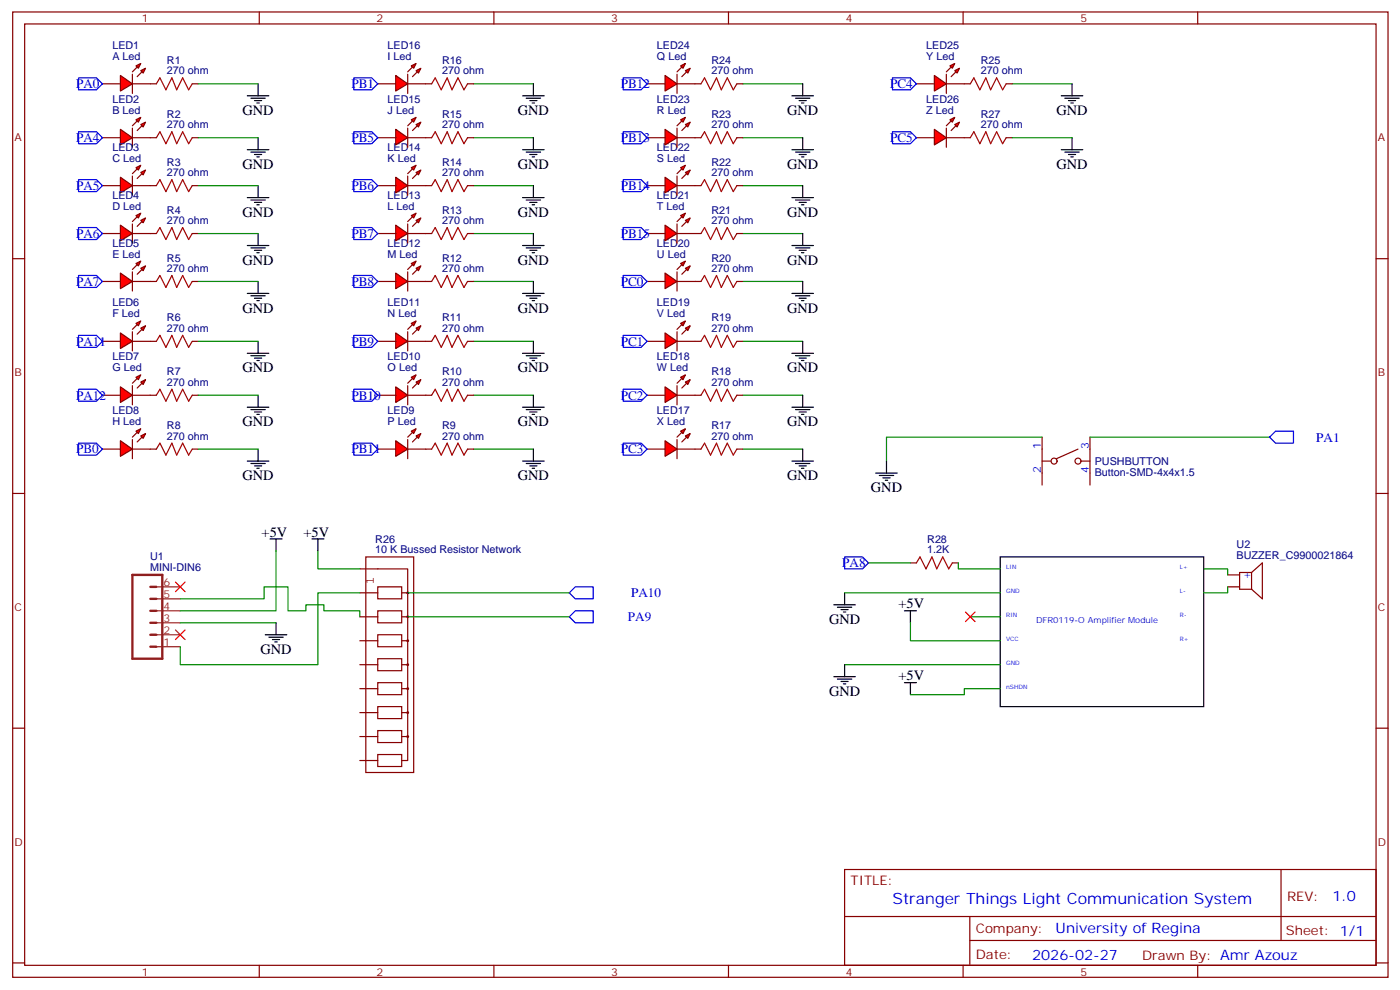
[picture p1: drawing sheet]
<svg xmlns="http://www.w3.org/2000/svg" width="413mm" height="292mm" viewBox="0 0 413 292" stroke-linecap="round" stroke-linejoin="round" font-family="sans-serif">
<g fill="none" stroke="#870000" stroke-width=".35">
<path d="M3.7 3.5h405.4v284.4h-405.4zM7.3 7.1h398.3v277.2h-398.3zM76.4 3.5v3.6M145.6 3.5v3.6M214.7 3.5v3.6M283.8 3.5v3.6M353 3.5v3.6M44.3 24.7h1.8M56.7 24.7h1.7M3.7 76.2h3.6M405.6 76.2h3.5M3.7 145.3h3.6"/>
<path d="M405.6 145.3h3.5M3.7 214.5h3.6M405.6 214.5h3.5M248.9 256.1h156.7v28.2h-156.7zM377.5 256.1l.1 20.9M249 270h156.4M285.8 277h119.6M285.8 270v14.1M3.7 283.6h3.6M76.4 284.3v3.6M145.6 284.3v3.6M214.7 284.3v3.6"/>
<path d="M283.8 284.3v3.6M353 284.3v3.6M405.6 283.6h3.5"/>
</g>
<path d="M46.1 24.7l1-1.8 1.8 3.6 1.8-3.6 1.4 3.6 1.7-3.6 1.8 3.6 1.1-1.8" fill="none" stroke="#a10000" stroke-width=".35"/>
<g fill="#f00" stroke="#870000" stroke-width=".35">
<path d="M35.5 22.2l3.5 2.5-3.5 2.1z"/>
<path d="M39 21.9v5.6z"/>
</g>
<g fill="#870000" stroke="#870000" stroke-width=".35">
<path d="M40.4 19.8l-1.4 1.4z"/>
<path d="M40.4 22.6l1.4-1.4z"/>
</g>
<g fill="#f00" stroke="#870000" stroke-width=".35">
<path d="M40.1 19.4l1.4-.7-.7 1.4z"/>
<path d="M41.5 20.8l1.4-.7-.7 1.4z"/>
</g>
<path d="M30.2 24.7h5.3M39 24.7h5.3" fill="none" stroke="#870000" stroke-width=".35"/>
<path d="M72.9 28.2h6.3M73.9 28.9h4.3M75 29.6h2.1M75.7 30.3h.7M76.1 24.7v3.5M72.9 44.1h6.3M73.9 44.8h4.3M75 45.5h2.1M75.7 46.2h.7M76.1 40.6v3.5" fill="none" stroke="#000" stroke-width=".35"/>
<g fill="#f00" stroke="#870000" stroke-width=".35">
<path d="M35.5 38.1l3.5 2.5-3.5 2.1z"/>
<path d="M39 37.7v5.7z"/>
</g>
<g fill="#870000" stroke="#870000" stroke-width=".35">
<path d="M39 37l1.4-1.4z"/>
<path d="M41.8 37l-1.4 1.5z"/>
</g>
<g fill="#f00" stroke="#870000" stroke-width=".35">
<path d="M40.1 35.3l1.4-.7-.7 1.4z"/>
<path d="M41.5 36.7l1.4-.7-.7 1.4z"/>
</g>
<path d="M30.2 40.6h5.3M39 40.6h7.1M56.7 40.6h1.7" fill="none" stroke="#870000" stroke-width=".35"/>
<path d="M46.1 40.6l1-1.8 1.8 3.5 1.8-3.5 1.4 3.5 1.7-3.5 1.8 3.5 1.1-1.7" fill="none" stroke="#a10000" stroke-width=".35"/>
<path d="M72.9 58.2h6.3M73.9 58.9h4.3M75 59.6h2.1M76.1 54.7v3.5M75.7 60.3h.7" fill="none" stroke="#000" stroke-width=".35"/>
<g fill="#f00" stroke="#870000" stroke-width=".35">
<path d="M35.5 52.2l3.5 2.5-3.5 2.1z"/>
<path d="M39 51.9v5.6z"/>
</g>
<g fill="#870000" stroke="#870000" stroke-width=".35">
<path d="M39 51.2l1.4-1.5z"/>
<path d="M40.4 52.6l1.4-1.4z"/>
</g>
<g fill="#f00" stroke="#870000" stroke-width=".35">
<path d="M40.1 49.4l1.4-.7-.7 1.4z"/>
<path d="M41.5 50.8l1.4-.7-.7 1.4z"/>
</g>
<path d="M30.2 54.7h5.3M39 54.7h7.1M56.7 54.7h1.7" fill="none" stroke="#870000" stroke-width=".35"/>
<path d="M46.1 54.7l1-1.8 1.8 3.5 1.8-3.5 1.4 3.5 1.7-3.5 1.8 3.5 1.1-1.7" fill="none" stroke="#a10000" stroke-width=".35"/>
<path d="M72.9 72.3h6.3M73.9 73h4.3M75 73.7h2.1M75.7 74.4h.7M76.1 68.8v3.5" fill="none" stroke="#000" stroke-width=".35"/>
<g fill="#f00" stroke="#870000" stroke-width=".35">
<path d="M35.5 66.3l3.5 2.5-3.5 2.1z"/>
<path d="M39 66v5.6z"/>
</g>
<g fill="#870000" stroke="#870000" stroke-width=".35">
<path d="M39 65.3l1.4-1.4z"/>
<path d="M40.4 66.7l1.4-1.4z"/>
</g>
<g fill="#f00" stroke="#870000" stroke-width=".35">
<path d="M40.1 63.5l1.4-.7-.7 1.4z"/>
<path d="M41.5 64.9l1.4-.7-.7 1.4z"/>
</g>
<path d="M30.2 68.8h5.3M39 68.8h7.1M56.7 68.8h1.7" fill="none" stroke="#870000" stroke-width=".35"/>
<path d="M46.1 68.8l1-1.8 1.8 3.6 1.8-3.6 1.4 3.6 1.7-3.6 1.8 3.6 1.1-1.8" fill="none" stroke="#a10000" stroke-width=".35"/>
<path d="M72.9 86.4h6.3M73.9 87.1h4.3M75 87.8h2.1M75.7 88.5h.7M76.1 82.9v3.5" fill="none" stroke="#000" stroke-width=".35"/>
<g fill="#f00" stroke="#870000" stroke-width=".35">
<path d="M35.5 80.4l3.5 2.5-3.5 2.1z"/>
<path d="M39 80.1v5.6z"/>
</g>
<g fill="#870000" stroke="#870000" stroke-width=".35">
<path d="M39 79.4l1.4-1.4z"/>
<path d="M40.4 80.8l1.4-1.4z"/>
</g>
<g fill="#f00" stroke="#870000" stroke-width=".35">
<path d="M40.1 77.6l1.4-.7-.7 1.4z"/>
<path d="M41.5 79l1.4-.7-.7 1.4z"/>
</g>
<path d="M30.2 82.9h5.3M39 82.9h7.1M56.7 82.9h1.7" fill="none" stroke="#870000" stroke-width=".35"/>
<path d="M46.1 82.9l1-1.8 1.8 3.6 1.8-3.6 1.4 3.6 1.7-3.6 1.8 3.6 1.1-1.8" fill="none" stroke="#a10000" stroke-width=".35"/>
<path d="M72.9 104.1h6.3M73.9 104.8h4.3M75 105.5h2.1M75.7 106.2h.7M76.1 100.5v3.6" fill="none" stroke="#000" stroke-width=".35"/>
<g fill="#f00" stroke="#870000" stroke-width=".35">
<path d="M35.5 98.1l3.5 2.4-3.5 2.2z"/>
<path d="M39 97.7v5.7z"/>
</g>
<g fill="#870000" stroke="#870000" stroke-width=".35">
<path d="M39 97l1.4-1.4z"/>
<path d="M40.4 98.4l1.4-1.4z"/>
</g>
<g fill="#f00" stroke="#870000" stroke-width=".35">
<path d="M40.1 95.2l1.4-.7-.7 1.5z"/>
<path d="M41.5 96.7l1.4-.7-.7 1.4z"/>
</g>
<path d="M30.2 100.5h5.3M39 100.5h7.1M56.7 100.5h1.7" fill="none" stroke="#870000" stroke-width=".35"/>
<path d="M46.1 100.5l1-1.7 1.8 3.5 1.8-3.5 1.4 3.5 1.7-3.5 1.8 3.5 1.1-1.8" fill="none" stroke="#a10000" stroke-width=".35"/>
<path d="M72.9 119.9h6.3M76.1 116.4v3.5M73.9 120.6h4.3M75 121.4h2.1M75.7 122.1h.7" fill="none" stroke="#000" stroke-width=".35"/>
<g fill="#f00" stroke="#870000" stroke-width=".35">
<path d="M35.5 113.9l3.5 2.5-3.5 2.1z"/>
<path d="M39 113.6v5.6z"/>
</g>
<g fill="#870000" stroke="#870000" stroke-width=".35">
<path d="M39 112.9l1.4-1.4z"/>
<path d="M41.8 112.9l-1.4 1.4z"/>
</g>
<g fill="#f00" stroke="#870000" stroke-width=".35">
<path d="M40.1 111.1l1.4-.7-.7 1.4z"/>
<path d="M41.5 112.5l1.4-.7-.7 1.4z"/>
</g>
<path d="M30.2 116.4h5.3M39 116.4h7.1M56.7 116.4h1.7" fill="none" stroke="#870000" stroke-width=".35"/>
<path d="M46.1 116.4l1-1.7 1.8 3.5 1.8-3.5 1.4 3.5 1.7-3.5 1.8 3.5 1.1-1.8" fill="none" stroke="#a10000" stroke-width=".35"/>
<path d="M72.9 135.8h6.3M73.9 136.5h4.3M75 137.2h2.1M75.7 137.9h.7M76.1 132.3v3.5" fill="none" stroke="#000" stroke-width=".35"/>
<g fill="#f00" stroke="#870000" stroke-width=".35">
<path d="M35.5 129.8l3.5 2.5-3.5 2.1z"/>
<path d="M39 129.5v5.6z"/>
</g>
<g fill="#870000" stroke="#870000" stroke-width=".35">
<path d="M39 128.8l1.4-1.4z"/>
<path d="M40.4 130.2l1.4-1.4z"/>
</g>
<g fill="#f00" stroke="#870000" stroke-width=".35">
<path d="M40.1 127l1.4-.7-.7 1.4z"/>
<path d="M41.5 128.4l1.4-.7-.7 1.4z"/>
</g>
<path d="M30.2 132.3h5.3M39 132.3h7.1M56.7 132.3h1.7M125.4 132.3h1.8M137.8 132.3h1.8" fill="none" stroke="#870000" stroke-width=".35"/>
<path d="M46.1 132.3l1-1.8 1.8 3.6 1.8-3.6 1.4 3.6 1.7-3.6 1.8 3.6 1.1-1.8M127.2 132.3l1.1-1.8 1.7 3.6 1.8-3.6 1.4 3.6 1.8-3.6 1.7 3.6 1.1-1.8" fill="none" stroke="#a10000" stroke-width=".35"/>
<g fill="none" stroke="#008700" stroke-width=".35">
<path d="M58.4 24.7h17.7M139.6 24.7h17.6M58.4 40.6h17.7M58.4 54.7h17.7M139.6 40.6h17.6M139.6 54.7h17.6M58.4 68.8h17.7M139.6 68.8h17.6M58.4 82.9h17.7M139.6 82.9h17.6M58.4 100.5h17.7M58.4 116.4h17.7"/>
<path d="M139.6 100.5h17.6M139.6 116.4h17.6M58.4 132.3h17.7M139.6 132.3h17.6"/>
</g>
<g fill="#f00" stroke="#870000" stroke-width=".35">
<path d="M116.6 129.8l3.6 2.5-3.6 2.1z"/>
<path d="M120.2 129.5v5.6z"/>
</g>
<g fill="#870000" stroke="#870000" stroke-width=".35">
<path d="M120.2 128.8l1.4-1.4z"/>
<path d="M121.6 130.2l1.4-1.4z"/>
</g>
<g fill="#f00" stroke="#870000" stroke-width=".35">
<path d="M121.2 127l1.4-.7-.7 1.4z"/>
<path d="M122.6 128.4l1.4-.7-.7 1.4z"/>
</g>
<path d="M125.4 116.4h1.8M137.8 116.4h1.8M111.3 132.3h5.3M120.2 132.3h5.2" fill="none" stroke="#870000" stroke-width=".35"/>
<path d="M154 135.8h6.4M155.1 136.5h4.2M156.1 137.2h2.2M156.8 137.9h.8M157.2 132.3v3.5" fill="none" stroke="#000" stroke-width=".35"/>
<path d="M127.2 116.4l1.1-1.7 1.7 3.5 1.8-3.5 1.4 3.5 1.8-3.5 1.7 3.5 1.1-1.8" fill="none" stroke="#a10000" stroke-width=".35"/>
<g fill="#f00" stroke="#870000" stroke-width=".35">
<path d="M116.6 113.9l3.6 2.5-3.6 2.1z"/>
<path d="M120.2 113.6v5.6z"/>
</g>
<g fill="#870000" stroke="#870000" stroke-width=".35">
<path d="M120.2 112.9l1.4-1.4z"/>
<path d="M121.6 114.3l1.4-1.4z"/>
</g>
<g fill="#f00" stroke="#870000" stroke-width=".35">
<path d="M121.2 111.1l1.4-.7-.7 1.4z"/>
<path d="M122.6 112.5l1.4-.7-.7 1.4z"/>
</g>
<path d="M111.3 116.4h5.3M120.2 116.4h5.2M125.4 100.5h1.8M137.8 100.5h1.8" fill="none" stroke="#870000" stroke-width=".35"/>
<path d="M154 119.9h6.4M157.2 116.4v3.5M155.1 120.6h4.2M156.1 121.4h2.2M156.8 122.1h.8" fill="none" stroke="#000" stroke-width=".35"/>
<path d="M127.2 100.5l1.1-1.7 1.7 3.5 1.8-3.5 1.4 3.5 1.8-3.5 1.7 3.5 1.1-1.8" fill="none" stroke="#a10000" stroke-width=".35"/>
<g fill="#f00" stroke="#870000" stroke-width=".35">
<path d="M116.6 98.1l3.6 2.4-3.6 2.2z"/>
<path d="M120.2 97.7v5.7z"/>
</g>
<g fill="#870000" stroke="#870000" stroke-width=".35">
<path d="M120.2 97l1.4-1.4z"/>
<path d="M121.6 98.4l1.4-1.4z"/>
</g>
<g fill="#f00" stroke="#870000" stroke-width=".35">
<path d="M121.2 95.2l1.4-.7-.7 1.5z"/>
<path d="M122.6 96.7l1.4-.7-.7 1.4z"/>
</g>
<path d="M125.4 82.9h1.8M137.8 82.9h1.8M111.3 100.5h5.3M120.2 100.5h5.2" fill="none" stroke="#870000" stroke-width=".35"/>
<path d="M154 104.1h6.4M155.1 104.8h4.2M156.1 105.5h2.2M156.8 106.2h.8M157.2 100.5v3.6" fill="none" stroke="#000" stroke-width=".35"/>
<path d="M127.2 82.9l1.1-1.8 1.7 3.6 1.8-3.6 1.4 3.6 1.8-3.6 1.7 3.6 1.1-1.8" fill="none" stroke="#a10000" stroke-width=".35"/>
<g fill="#f00" stroke="#870000" stroke-width=".35">
<path d="M116.6 80.4l3.6 2.5-3.6 2.1z"/>
<path d="M120.2 80.1v5.6z"/>
</g>
<g fill="#870000" stroke="#870000" stroke-width=".35">
<path d="M121.6 78l-1.4 1.4z"/>
<path d="M121.6 80.8l1.4-1.4z"/>
</g>
<g fill="#f00" stroke="#870000" stroke-width=".35">
<path d="M121.2 77.6l1.4-.7-.7 1.4z"/>
<path d="M122.6 79l1.4-.7-.7 1.4z"/>
</g>
<path d="M125.4 68.8h1.8M137.8 68.8h1.8M111.3 82.9h5.3M120.2 82.9h5.2" fill="none" stroke="#870000" stroke-width=".35"/>
<path d="M154 86.4h6.4M155.1 87.1h4.2M156.1 87.8h2.2M156.8 88.5h.8M157.2 82.9v3.5" fill="none" stroke="#000" stroke-width=".35"/>
<path d="M127.2 68.8l1.1-1.8 1.7 3.6 1.8-3.6 1.4 3.6 1.8-3.6 1.7 3.6 1.1-1.8" fill="none" stroke="#a10000" stroke-width=".35"/>
<g fill="#f00" stroke="#870000" stroke-width=".35">
<path d="M116.6 66.3l3.6 2.5-3.6 2.1z"/>
<path d="M120.2 66v5.6z"/>
</g>
<g fill="#870000" stroke="#870000" stroke-width=".35">
<path d="M120.2 65.3l1.4-1.4z"/>
<path d="M121.6 66.7l1.4-1.4z"/>
</g>
<g fill="#f00" stroke="#870000" stroke-width=".35">
<path d="M121.2 63.5l1.4-.7-.7 1.4z"/>
<path d="M122.6 64.9l1.4-.7-.7 1.4z"/>
</g>
<path d="M125.4 54.7h1.8M137.8 54.7h1.8M111.3 68.8h5.3M120.2 68.8h5.2" fill="none" stroke="#870000" stroke-width=".35"/>
<path d="M154 72.3h6.4M155.1 73h4.2M156.1 73.7h2.2M156.8 74.4h.8M157.2 68.8v3.5" fill="none" stroke="#000" stroke-width=".35"/>
<path d="M127.2 54.7l1.1-1.8 1.7 3.5 1.8-3.5 1.4 3.5 1.8-3.5 1.7 3.5 1.1-1.7" fill="none" stroke="#a10000" stroke-width=".35"/>
<g fill="#f00" stroke="#870000" stroke-width=".35">
<path d="M116.6 52.2l3.6 2.5-3.6 2.1z"/>
<path d="M120.2 51.9v5.6z"/>
</g>
<g fill="#870000" stroke="#870000" stroke-width=".35">
<path d="M121.6 49.7l-1.4 1.5z"/>
<path d="M121.6 52.6l1.4-1.4z"/>
</g>
<g fill="#f00" stroke="#870000" stroke-width=".35">
<path d="M121.2 49.4l1.4-.7-.7 1.4z"/>
<path d="M122.6 50.8l1.4-.7-.7 1.4z"/>
</g>
<path d="M111.3 54.7h5.3M120.2 54.7h5.2M125.4 40.6h1.8M137.8 40.6h1.8" fill="none" stroke="#870000" stroke-width=".35"/>
<path d="M154 58.2h6.4M155.1 58.9h4.2M156.1 59.6h2.2M157.2 54.7v3.5M156.8 60.3h.8" fill="none" stroke="#000" stroke-width=".35"/>
<path d="M127.2 40.6l1.1-1.8 1.7 3.5 1.8-3.5 1.4 3.5 1.8-3.5 1.7 3.5 1.1-1.7" fill="none" stroke="#a10000" stroke-width=".35"/>
<g fill="#f00" stroke="#870000" stroke-width=".35">
<path d="M116.6 38.1l3.6 2.5-3.6 2.1z"/>
<path d="M120.2 37.7v5.7z"/>
</g>
<g fill="#870000" stroke="#870000" stroke-width=".35">
<path d="M120.2 37l1.4-1.4z"/>
<path d="M123 37l-1.4 1.5z"/>
</g>
<g fill="#f00" stroke="#870000" stroke-width=".35">
<path d="M121.2 35.3l1.4-.7-.7 1.4z"/>
<path d="M122.6 36.7l1.4-.7-.7 1.4z"/>
</g>
<path d="M111.3 40.6h5.3M120.2 40.6h5.2" fill="none" stroke="#870000" stroke-width=".35"/>
<path d="M154 28.2h6.4M155.1 28.9h4.2M156.1 29.6h2.2M156.8 30.3h.8M157.2 24.7v3.5M154 44.1h6.4M155.1 44.8h4.2M156.1 45.5h2.2M156.8 46.2h.8M157.2 40.6v3.5" fill="none" stroke="#000" stroke-width=".35"/>
<g fill="#f00" stroke="#870000" stroke-width=".35">
<path d="M116.6 22.2l3.6 2.5-3.6 2.1z"/>
<path d="M120.2 21.9v5.6z"/>
</g>
<g fill="#870000" stroke="#870000" stroke-width=".35">
<path d="M121.6 19.8l-1.4 1.4z"/>
<path d="M121.6 22.6l1.4-1.4z"/>
</g>
<g fill="#f00" stroke="#870000" stroke-width=".35">
<path d="M121.2 19.4l1.4-.7-.7 1.4z"/>
<path d="M122.6 20.8l1.4-.7-.7 1.4z"/>
</g>
<path d="M111.3 24.7h5.3M120.2 24.7h7M137.8 24.7h1.8M204.8 132.3h1.8M217.2 132.3h1.7" fill="none" stroke="#870000" stroke-width=".35"/>
<path d="M127.2 24.7l1.1-1.8 1.7 3.6 1.8-3.6 1.4 3.6 1.8-3.6 1.7 3.6 1.1-1.8M206.6 132.3l1-1.8 1.8 3.6 1.8-3.6 1.4 3.6 1.7-3.6 1.8 3.6 1.1-1.8" fill="none" stroke="#a10000" stroke-width=".35"/>
<path d="M218.9 24.7h17.7M218.9 54.7h17.7M218.9 40.6h17.7M218.9 68.8h17.7M218.9 82.9h17.7M218.9 116.4h17.7M218.9 100.5h17.7M218.9 132.3h17.7" fill="none" stroke="#008700" stroke-width=".35"/>
<g fill="#f00" stroke="#870000" stroke-width=".35">
<path d="M196 129.8l3.5 2.5-3.5 2.1z"/>
<path d="M199.5 129.5v5.6z"/>
</g>
<g fill="#870000" stroke="#870000" stroke-width=".35">
<path d="M199.5 128.8l1.4-1.4z"/>
<path d="M200.9 130.2l1.5-1.4z"/>
</g>
<g fill="#f00" stroke="#870000" stroke-width=".35">
<path d="M200.6 127l1.4-.7-.7 1.4z"/>
<path d="M202 128.4l1.4-.7-.7 1.4z"/>
</g>
<path d="M204.8 116.4h1.8M217.2 116.4h1.7M190.7 132.3h5.3M199.5 132.3h5.3" fill="none" stroke="#870000" stroke-width=".35"/>
<path d="M233.4 135.8h6.3M234.5 136.5h4.2M235.5 137.2h2.1M236.2 137.9h.7M236.6 132.3v3.5" fill="none" stroke="#000" stroke-width=".35"/>
<path d="M206.6 116.4l1-1.7 1.8 3.5 1.8-3.5 1.4 3.5 1.7-3.5 1.8 3.5 1.1-1.8" fill="none" stroke="#a10000" stroke-width=".35"/>
<g fill="#f00" stroke="#870000" stroke-width=".35">
<path d="M196 113.9l3.5 2.5-3.5 2.1z"/>
<path d="M199.5 113.6v5.6z"/>
</g>
<g fill="#870000" stroke="#870000" stroke-width=".35">
<path d="M199.5 112.9l1.4-1.4z"/>
<path d="M200.9 114.3l1.5-1.4z"/>
</g>
<g fill="#f00" stroke="#870000" stroke-width=".35">
<path d="M200.6 111.1l1.4-.7-.7 1.4z"/>
<path d="M202 112.5l1.4-.7-.7 1.4z"/>
</g>
<path d="M190.7 116.4h5.3M199.5 116.4h5.3M204.8 100.5h1.8M217.2 100.5h1.7" fill="none" stroke="#870000" stroke-width=".35"/>
<path d="M233.4 119.9h6.3M236.6 116.4v3.5M234.5 120.6h4.2M235.5 121.4h2.1M236.2 122.1h.7" fill="none" stroke="#000" stroke-width=".35"/>
<path d="M206.6 100.5l1-1.7 1.8 3.5 1.8-3.5 1.4 3.5 1.7-3.5 1.8 3.5 1.1-1.8" fill="none" stroke="#a10000" stroke-width=".35"/>
<g fill="#f00" stroke="#870000" stroke-width=".35">
<path d="M196 98.1l3.5 2.4-3.5 2.2z"/>
<path d="M199.5 97.7v5.7z"/>
</g>
<g fill="#870000" stroke="#870000" stroke-width=".35">
<path d="M199.5 97l1.4-1.4z"/>
<path d="M200.9 98.4l1.5-1.4z"/>
</g>
<g fill="#f00" stroke="#870000" stroke-width=".35">
<path d="M200.6 95.2l1.4-.7-.7 1.5z"/>
<path d="M202 96.7l1.4-.7-.7 1.4z"/>
</g>
<path d="M204.8 82.9h1.8M217.2 82.9h1.7M190.7 100.5h5.3M199.5 100.5h5.3" fill="none" stroke="#870000" stroke-width=".35"/>
<path d="M233.4 104.1h6.3M234.5 104.8h4.2M235.5 105.5h2.1M236.2 106.2h.7M236.6 100.5v3.6" fill="none" stroke="#000" stroke-width=".35"/>
<path d="M206.6 82.9l1-1.8 1.8 3.6 1.8-3.6 1.4 3.6 1.7-3.6 1.8 3.6 1.1-1.8" fill="none" stroke="#a10000" stroke-width=".35"/>
<g fill="#f00" stroke="#870000" stroke-width=".35">
<path d="M196 80.4l3.5 2.5-3.5 2.1z"/>
<path d="M199.5 80.1v5.6z"/>
</g>
<g fill="#870000" stroke="#870000" stroke-width=".35">
<path d="M199.5 79.4l1.4-1.4z"/>
<path d="M200.9 80.8l1.5-1.4z"/>
</g>
<g fill="#f00" stroke="#870000" stroke-width=".35">
<path d="M200.6 77.6l1.4-.7-.7 1.4z"/>
<path d="M202 79l1.4-.7-.7 1.4z"/>
</g>
<path d="M204.8 68.8h1.8M217.2 68.8h1.7M190.7 82.9h5.3M199.5 82.9h5.3" fill="none" stroke="#870000" stroke-width=".35"/>
<path d="M233.4 86.4h6.3M234.5 87.1h4.2M235.5 87.8h2.1M236.2 88.5h.7M236.6 82.9v3.5" fill="none" stroke="#000" stroke-width=".35"/>
<path d="M206.6 68.8l1-1.8 1.8 3.6 1.8-3.6 1.4 3.6 1.7-3.6 1.8 3.6 1.1-1.8" fill="none" stroke="#a10000" stroke-width=".35"/>
<g fill="#f00" stroke="#870000" stroke-width=".35">
<path d="M196 66.3l3.5 2.5-3.5 2.1z"/>
<path d="M199.5 66v5.6z"/>
</g>
<g fill="#870000" stroke="#870000" stroke-width=".35">
<path d="M199.5 65.3l1.4-1.4z"/>
<path d="M200.9 66.7l1.5-1.4z"/>
</g>
<g fill="#f00" stroke="#870000" stroke-width=".35">
<path d="M200.6 63.5l1.4-.7-.7 1.4z"/>
<path d="M202 64.9l1.4-.7-.7 1.4z"/>
</g>
<path d="M204.8 54.7h1.8M217.2 54.7h1.7M190.7 68.8h5.3M199.5 68.8h5.3" fill="none" stroke="#870000" stroke-width=".35"/>
<path d="M233.4 72.3h6.3M234.5 73h4.2M235.5 73.7h2.1M236.2 74.4h.7M236.6 68.8v3.5" fill="none" stroke="#000" stroke-width=".35"/>
<path d="M206.6 54.7l1-1.8 1.8 3.5 1.8-3.5 1.4 3.5 1.7-3.5 1.8 3.5 1.1-1.7" fill="none" stroke="#a10000" stroke-width=".35"/>
<g fill="#f00" stroke="#870000" stroke-width=".35">
<path d="M196 52.2l3.5 2.5-3.5 2.1z"/>
<path d="M199.5 51.9v5.6z"/>
</g>
<g fill="#870000" stroke="#870000" stroke-width=".35">
<path d="M199.5 51.2l1.4-1.5z"/>
<path d="M200.9 52.6l1.5-1.4z"/>
</g>
<g fill="#f00" stroke="#870000" stroke-width=".35">
<path d="M200.6 49.4l1.4-.7-.7 1.4z"/>
<path d="M202 50.8l1.4-.7-.7 1.4z"/>
</g>
<path d="M190.7 54.7h5.3M199.5 54.7h5.3M204.8 40.6h1.8M217.2 40.6h1.7" fill="none" stroke="#870000" stroke-width=".35"/>
<path d="M233.4 58.2h6.3M234.5 58.9h4.2M235.5 59.6h2.1M236.6 54.7v3.5M236.2 60.3h.7" fill="none" stroke="#000" stroke-width=".35"/>
<path d="M206.6 40.6l1-1.8 1.8 3.5 1.8-3.5 1.4 3.5 1.7-3.5 1.8 3.5 1.1-1.7" fill="none" stroke="#a10000" stroke-width=".35"/>
<g fill="#f00" stroke="#870000" stroke-width=".35">
<path d="M196 38.1l3.5 2.5-3.5 2.1z"/>
<path d="M199.5 37.7v5.7z"/>
</g>
<g fill="#870000" stroke="#870000" stroke-width=".35">
<path d="M199.5 37l1.4-1.4z"/>
<path d="M202.4 37l-1.5 1.5z"/>
</g>
<g fill="#f00" stroke="#870000" stroke-width=".35">
<path d="M200.6 35.3l1.4-.7-.7 1.4z"/>
<path d="M202 36.7l1.4-.7-.7 1.4z"/>
</g>
<path d="M190.7 40.6h5.3M199.5 40.6h5.3" fill="none" stroke="#870000" stroke-width=".35"/>
<path d="M233.4 28.2h6.3M234.5 28.9h4.2M235.5 29.6h2.1M236.2 30.3h.7M236.6 24.7v3.5M233.4 44.1h6.3M234.5 44.8h4.2M235.5 45.5h2.1M236.2 46.2h.7M236.6 40.6v3.5" fill="none" stroke="#000" stroke-width=".35"/>
<g fill="#f00" stroke="#870000" stroke-width=".35">
<path d="M196 22.2l3.5 2.5-3.5 2.1z"/>
<path d="M199.5 21.9v5.6z"/>
</g>
<g fill="#870000" stroke="#870000" stroke-width=".35">
<path d="M200.9 19.8l-1.4 1.4z"/>
<path d="M200.9 22.6l1.5-1.4z"/>
</g>
<g fill="#f00" stroke="#870000" stroke-width=".35">
<path d="M200.6 19.4l1.4-.7-.7 1.4z"/>
<path d="M202 20.8l1.4-.7-.7 1.4z"/>
</g>
<path d="M190.7 24.7h5.3M199.5 24.7h7.1M217.2 24.7h1.7" fill="none" stroke="#870000" stroke-width=".35"/>
<path d="M206.6 24.7l1-1.8 1.8 3.6 1.8-3.6 1.4 3.6 1.7-3.6 1.8 3.6 1.1-1.8" fill="none" stroke="#a10000" stroke-width=".35"/>
<path d="M298.3 24.7h17.6" fill="none" stroke="#008700" stroke-width=".35"/>
<path d="M312.8 28.2h6.3M313.8 28.9h4.3M314.9 29.6h2.1M315.6 30.3h.7M315.9 24.7v3.5" fill="none" stroke="#000" stroke-width=".35"/>
<g fill="#f00" stroke="#870000" stroke-width=".35">
<path d="M275.4 22.2l3.5 2.5-3.5 2.1z"/>
<path d="M278.9 21.9v5.6z"/>
</g>
<g fill="#870000" stroke="#870000" stroke-width=".35">
<path d="M280.3 19.8l-1.4 1.4z"/>
<path d="M280.3 22.6l1.4-1.4z"/>
</g>
<g fill="#f00" stroke="#870000" stroke-width=".35">
<path d="M280 19.4l1.4-.7-.7 1.4z"/>
<path d="M281.4 20.8l1.4-.7-.7 1.4z"/>
</g>
<path d="M270.1 24.7h5.3M278.9 24.7h7.1M296.5 24.7h1.8M284.2 40.6h1.8M296.5 40.6h1.8" fill="none" stroke="#870000" stroke-width=".35"/>
<path d="M286 24.7l1-1.8 1.8 3.6 1.7-3.6 1.5 3.6 1.7-3.6 1.8 3.6 1-1.8M286 40.6l1-1.8 1.8 3.5 1.7-3.5 1.5 3.5 1.7-3.5 1.8 3.5 1-1.7" fill="none" stroke="#a10000" stroke-width=".35"/>
<g fill="#f00" stroke="#870000" stroke-width=".35">
<path d="M275.4 38.1l3.5 2.5-3.5 2.1z"/>
<path d="M278.9 37.7v5.7z"/>
</g>
<g fill="#870000" stroke="#870000" stroke-width=".35">
<path d="M278.9 37l1.4-1.4z"/>
<path d="M280.3 38.5l1.4-1.5z"/>
</g>
<g fill="#f00" stroke="#870000" stroke-width=".35">
<path d="M280 35.3l1.4-.7-.7 1.4z"/>
<path d="M281.4 36.7l1.4-.7-.7 1.4z"/>
</g>
<g fill="none" stroke="#870000" stroke-width=".35">
<path d="M270.1 40.6h5.3M278.9 40.6h5.3M307.1 128.8v14.1M307.1 135.8h2.5M317.7 132.3l-6.3 2.8M318.8 135.8h2.4M321.2 128.8v14.1M268.3 165.8h1.8M280.7 165.8h1.7M361.8 172.9h3.5M361.8 169.3h3.5M368.9 168.6h-3.6v5h3.6"/>
<path d="M368.9 168.6v5M368.9 168.6l3.1-2.8v10.6l-3.1-2.8"/>
<circle cx="310.7" cy="135.8" r=".88"/>
<circle cx="317.7" cy="135.8" r=".88"/>
</g>
<g fill="none" stroke="#000" stroke-width=".35">
<path d="M312.8 44.1h6.3M313.8 44.8h4.3M314.9 45.5h2.1M315.6 46.2h.7M315.9 40.6v3.5M258.1 139.3h6.3M261.3 135.8v3.5M79.6 158.7h3.5M81.4 158.7v3.6M91.9 158.7h3.6M93.7 158.7v3.6M259.2 140.1h4.2"/>
<path d="M260.2 140.8h2.1M260.9 141.5h.7M245.7 178.2h6.4M246.8 178.9h4.2M247.9 179.6h2.1M248.9 174.6v3.6M266.6 179.9h3.5M268.3 179.9v3.5M294.8 164h60v44.1h-60zM78.2 187h6.3M79.2 187.7h4.3M80.3 188.4h2.1"/>
<path d="M81 189.1h.7M81.4 183.4v3.6M245.7 199.3h6.4M248.6 180.3h.7M248.9 195.8v3.5M246.8 200h4.2M247.9 200.7h2.1M248.6 201.4h.7M266.6 201.1h3.5M268.3 201.1v3.5"/>
</g>
<g fill="none" stroke="#008700" stroke-width=".35">
<path d="M298.3 40.6h17.6M307.1 128.8h-45.8v7M321.2 128.8h53M53.1 176.4h24.7v-3.5h7.1v7h5.3v-1.7h5.3v1.7h10.5v1.8M81.4 162.3v17.6h-28.3M93.7 162.3v5.3h12.3M106 174.6h-12.3v21.2h-40.6v-5.3M120.2 174.6h47.6M248.9 174.6h45.9M256 165.8h12.3M282.4 165.8v1.8h12.4M354.8 167.6h7v1.7"/>
<path d="M361.8 172.9v1.7h-7M53.1 183.4h28.3M120.2 181.7h47.6M248.9 195.8h45.9M268.3 183.4v5.3h26.5M286 181.7h8.8M294.8 202.8h-10.6v1.8h-15.9"/>
</g>
<path d="M39 169.3h8.8v24.7h-8.8zM44.3 176.4h1.8M44.3 179.9h1.8M44.3 172.9h1.8M44.3 183.4h1.8M44.3 187h1.8M44.3 190.5h1.8" fill="none" stroke="#8c2424" stroke-width=".71"/>
<path d="M46.1 179.9h7M46.1 176.4h7M46.1 172.9h7M46.1 190.5h7M46.1 187h7M46.1 183.4h7" fill="none" stroke="#8c2424" stroke-width=".35"/>
<g fill="none" stroke="#00f" stroke-width=".35">
<path d="M23.1 38.8h5.3l1.8 1.8-1.8 1.7h-5.3zM23.1 22.9h5.3l1.8 1.8-1.8 1.8h-5.3zM104.3 22.9h5.3l1.7 1.8-1.7 1.8h-5.3zM104.3 38.8h5.3l1.7 1.8-1.7 1.7h-5.3zM183.7 38.8h5.2l1.8 1.8-1.8 1.7h-5.2zM183.7 22.9h5.2l1.8 1.8-1.8 1.8h-5.2zM263 22.9h5.3l1.8 1.8-1.8 1.8h-5.3zM263 38.8h5.3l1.8 1.8-1.8 1.7h-5.3zM23.1 52.9h5.3l1.8 1.8-1.8 1.7h-5.3zM104.3 52.9h5.3l1.7 1.8-1.7 1.7h-5.3zM183.7 52.9h5.2l1.8 1.8-1.8 1.7h-5.2zM23.1 67h5.3l1.8 1.8-1.8 1.8h-5.3z"/>
<path d="M104.3 67h5.3l1.7 1.8-1.7 1.8h-5.3zM183.7 67h5.2l1.8 1.8-1.8 1.8h-5.2zM23.1 98.8h5.3l1.8 1.7-1.8 1.8h-5.3zM23.1 81.1h5.3l1.8 1.8-1.8 1.8h-5.3zM104.3 81.1h5.3l1.7 1.8-1.7 1.8h-5.3zM104.3 98.8h5.3l1.7 1.7-1.7 1.8h-5.3zM183.7 98.8h5.2l1.8 1.7-1.8 1.8h-5.2zM183.7 81.1h5.2l1.8 1.8-1.8 1.8h-5.2zM23.1 114.7h5.3l1.8 1.7-1.8 1.8h-5.3zM104.3 114.7h5.3l1.7 1.7-1.7 1.8h-5.3zM183.7 114.7h5.2l1.8 1.7-1.8 1.8h-5.2zM23.1 130.5h5.3l1.8 1.8-1.8 1.8h-5.3z"/>
<path d="M104.3 130.5h5.3l1.7 1.8-1.7 1.8h-5.3zM183.7 130.5h5.2l1.8 1.8-1.8 1.8h-5.2zM375.9 127h5.3v3.5h-5.3l-1.7-1.7zM167.8 174.6l1.7-1.7h5.3v3.5h-5.3zM169.5 179.9h5.3v3.5h-5.3l-1.7-1.7zM248.9 164h5.3l1.8 1.8-1.8 1.8h-5.3z"/>
</g>
<g fill="none" stroke="#850000" stroke-width=".35">
<path d="M106 167.6h14.2v28.2h-1.8M106 174.6h5.3M107.8 164h14.1v63.5h-14.1zM111.3 172.9h7.1v3.5h-7.1zM111.3 179.9h7.1v3.5h-7.1zM118.4 174.6h1.8M120 174.8l.2-.4 .2 .2-.2 .3M106 181.7h5.3M106 188.7h5.3M106 195.8h5.3M111.3 187h7.1v3.5h-7.1zM111.3 194h7.1v3.6h-7.1z"/>
<path d="M118.4 181.7h1.8M118.4 188.7h1.8M120 181.9l.2-.5 .2 .3-.2 .2M120 188.9l.2-.4 .2 .2-.2 .3M120 196l.2-.5 .2 .3-.2 .2M120.2 195.8v14.1h-1.8M106 202.8h5.3M106 209.9h5.3M106 217h5.3M111.3 201.1h7.1v3.5h-7.1zM111.3 208.1h7.1v3.6h-7.1zM111.3 215.2h7.1v3.5h-7.1z"/>
<path d="M118.4 202.8h1.8M120 203l.2-.4 .2 .2-.2 .3M120 210.1l.2-.4 .2 .2-.2 .2M120 217.1l.2-.4 .2 .3-.2 .2M120.2 209.9v7.1h-1.8M120.2 217v7h-1.8M106 224h5.3M111.3 222.2h7.1v3.6h-7.1z"/>
</g>
<path d="M51.7 171.4l2.8 2.9M54.5 171.4l-2.8 2.9M51.7 185.6l2.8 2.8M54.5 185.6l-2.8 2.8M284.6 180.3l2.8 2.8M287.4 180.3l-2.8 2.8" fill="none" stroke="#f00" stroke-width=".35"/>
<path d="M270.1 165.8l1-1.8 1.8 3.6 1.8-3.6 1.4 3.6 1.7-3.6 1.8 3.6 1.1-1.8" fill="none" stroke="#a10000" stroke-width=".35"/>
<text font-size="4.6" fill="#00f" x="263" y="266.3">Stranger Things Light Communication System</text>
<g font-size="4.2">
<text x="71.5" y="33.9">GND</text>
<text x="152.6" y="33.9">GND</text>
<text x="232" y="33.9">GND</text>
<text x="311.4" y="33.9">GND</text>
<text x="71.5" y="49.7">GND</text>
<text x="152.6" y="49.7">GND</text>
<text x="232" y="49.7">GND</text>
<text x="311.4" y="49.7">GND</text>
<text x="71.5" y="63.9">GND</text>
<text x="152.6" y="63.9">GND</text>
<text x="232" y="63.9">GND</text>
<text x="71.5" y="78">GND</text>
<text x="152.6" y="78">GND</text>
<text x="232" y="78">GND</text>
<text x="71.5" y="92.1">GND</text>
<text x="152.6" y="92.1">GND</text>
<text x="232" y="92.1">GND</text>
<text x="71.5" y="109.7">GND</text>
<text x="152.6" y="109.7">GND</text>
<text x="232" y="109.7">GND</text>
<text x="71.5" y="125.6">GND</text>
<text x="152.6" y="125.6">GND</text>
<text x="232" y="125.6">GND</text>
<text x="71.5" y="141.5">GND</text>
<text x="152.6" y="141.5">GND</text>
<text x="232" y="141.5">GND</text>
<text x="256.7" y="145">GND</text>
<text x="77.1" y="158">+5V</text>
<text x="89.5" y="158">+5V</text>
<text x="264.8" y="179.2">+5V</text>
<text x="244.3" y="183.8">GND</text>
<text x="76.8" y="192.6">GND</text>
<text x="264.8" y="200.4">+5V</text>
<text x="244.3" y="205">GND</text>
</g>
<g font-size="4.2" fill="#00f">
<text x="392.7" y="265.4">1.0</text>
<text x="311.1" y="274.9">University of Regina</text>
<text x="304.2" y="282.7">2026-02-27</text>
</g>
<g font-size="3.9" fill="#00f">
<text x="22.4" y="26">PA0</text>
<text x="103.6" y="26">PB1</text>
<text x="183" y="26">PB12</text>
<text x="262.3" y="26">PC4</text>
<text x="22.4" y="41.8">PA4</text>
<text x="103.6" y="41.8">PB5</text>
<text x="183" y="41.8">PB13</text>
<text x="262.3" y="41.8">PC5</text>
<text x="22.4" y="56">PA5</text>
<text x="103.6" y="56">PB6</text>
<text x="183" y="56">PB14</text>
<text x="22.4" y="70.1">PA6</text>
<text x="103.6" y="70.1">PB7</text>
<text x="183" y="70.1">PB15</text>
<text x="22.4" y="84.2">PA7</text>
<text x="103.6" y="84.2">PB8</text>
<text x="183" y="84.2">PC0</text>
<text x="22.4" y="101.8">PA11</text>
<text x="103.6" y="101.8">PB9</text>
<text x="183" y="101.8">PC1</text>
<text x="22.4" y="117.7">PA12</text>
<text x="103.6" y="117.7">PB10</text>
<text x="183" y="117.7">PC2</text>
<text x="387.9" y="130.1">PA1</text>
<text x="22.4" y="133.6">PB0</text>
<text x="103.6" y="133.6">PB11</text>
<text x="183" y="133.6">PC3</text>
<text x="248.2" y="167.1">PA8</text>
<text x="186" y="175.9">PA10</text>
<text x="185.1" y="182.9">PA9</text>
</g>
<g font-size="3.9" fill="#800">
<text x="250.7" y="260.7">TITLE:</text>
<text x="379.3" y="265.4">REV:</text>
<text x="287.6" y="274.9">Company:</text>
<text x="379" y="275.5">Sheet: 1/1</text>
<text x="287.6" y="282.6">Date:</text>
<text x="336.6" y="282.7">Drawn By: Amr Azouz</text>
</g>
<text font-size="3.5" fill="#840000" x="110.2" y="172.1" transform="rotate(-90 110.2 172.1)">1</text>
<g font-size="3.2" fill="#800">
<text x="41.8" y="6.5">1</text>
<text x="111" y="6.5">2</text>
<text x="180.1" y="6.5">3</text>
<text x="249.3" y="6.5">4</text>
<text x="318.4" y="6.5">5</text>
<text x="4.3" y="41.6">A</text>
<text x="406.1" y="41.6">A</text>
<text x="4.3" y="110.8">B</text>
<text x="406.1" y="110.8">B</text>
<text x="4.3" y="179.9">C</text>
<text x="406.1" y="179.9">C</text>
<text x="4.3" y="249.1">D</text>
<text x="406.1" y="249.1">D</text>
<text x="41.8" y="287.3">1</text>
<text x="111" y="287.3">2</text>
<text x="180.1" y="287.3">3</text>
<text x="249.3" y="287.3">4</text>
<text x="318.4" y="287.3">5</text>
</g>
<g font-size="3.2" fill="#000080">
<text x="33.1" y="17.6">A Led</text>
<text x="33.1" y="14.4">LED1</text>
<text x="114.3" y="17.6">I Led</text>
<text x="114.3" y="14.4">LED16</text>
<text x="193.6" y="17.6">Q Led</text>
<text x="193.6" y="14.4">LED24</text>
<text x="273" y="17.6">Y Led</text>
<text x="273" y="14.4">LED25</text>
<text x="49.2" y="21.9">270 ohm</text>
<text x="49.2" y="18.8">R1</text>
<text x="130.3" y="21.9">270 ohm</text>
<text x="130.3" y="18.8">R16</text>
<text x="209.7" y="21.9">270 ohm</text>
<text x="209.7" y="18.8">R24</text>
<text x="289.1" y="21.9">270 ohm</text>
<text x="289.1" y="18.8">R25</text>
<text x="33.1" y="33.5">B Led</text>
<text x="33.1" y="30.3">LED2</text>
<text x="49.2" y="34.7">R2</text>
<text x="114.3" y="33.5">J Led</text>
<text x="114.3" y="30.3">LED15</text>
<text x="130.3" y="34.7">R15</text>
<text x="193.6" y="33.5">R Led</text>
<text x="193.6" y="30.3">LED23</text>
<text x="209.7" y="34.7">R23</text>
<text x="273" y="33.5">Z Led</text>
<text x="273" y="30.3">LED26</text>
<text x="289.1" y="34.7">R27</text>
<text x="49.2" y="37.7">270 ohm</text>
<text x="130.3" y="37.7">270 ohm</text>
<text x="209.7" y="37.7">270 ohm</text>
<text x="289.1" y="37.7">270 ohm</text>
<text x="33.1" y="47.6">C Led</text>
<text x="33.1" y="44.4">LED3</text>
<text x="114.3" y="47.6">K Led</text>
<text x="114.3" y="44.4">LED14</text>
<text x="193.6" y="47.6">S Led</text>
<text x="193.6" y="44.4">LED22</text>
<text x="49.2" y="51.9">270 ohm</text>
<text x="49.2" y="48.8">R3</text>
<text x="130.3" y="51.9">270 ohm</text>
<text x="130.3" y="48.8">R14</text>
<text x="209.7" y="51.9">270 ohm</text>
<text x="209.7" y="48.8">R22</text>
<text x="33.1" y="58.5">LED4</text>
<text x="114.3" y="58.5">LED13</text>
<text x="193.6" y="58.5">LED21</text>
<text x="33.1" y="61.7">D Led</text>
<text x="49.2" y="66">270 ohm</text>
<text x="49.2" y="62.9">R4</text>
<text x="114.3" y="61.7">L Led</text>
<text x="130.3" y="66">270 ohm</text>
<text x="130.3" y="62.9">R13</text>
<text x="193.6" y="61.7">T Led</text>
<text x="209.7" y="66">270 ohm</text>
<text x="209.7" y="62.9">R21</text>
<text x="33.1" y="75.8">E Led</text>
<text x="33.1" y="72.6">LED5</text>
<text x="49.2" y="77">R5</text>
<text x="114.3" y="75.8">M Led</text>
<text x="114.3" y="72.6">LED12</text>
<text x="130.3" y="77">R12</text>
<text x="193.6" y="75.8">U Led</text>
<text x="193.6" y="72.6">LED20</text>
<text x="209.7" y="77">R20</text>
<text x="49.2" y="80.1">270 ohm</text>
<text x="130.3" y="80.1">270 ohm</text>
<text x="209.7" y="80.1">270 ohm</text>
<text x="33.1" y="93.5">F Led</text>
<text x="33.1" y="90.3">LED6</text>
<text x="49.2" y="94.7">R6</text>
<text x="114.3" y="93.5">N Led</text>
<text x="114.3" y="90.3">LED11</text>
<text x="130.3" y="94.7">R11</text>
<text x="193.6" y="93.5">V Led</text>
<text x="193.6" y="90.3">LED19</text>
<text x="209.7" y="94.7">R19</text>
<text x="49.2" y="97.7">270 ohm</text>
<text x="130.3" y="97.7">270 ohm</text>
<text x="209.7" y="97.7">270 ohm</text>
<text x="33.1" y="106.1">LED7</text>
<text x="114.3" y="106.1">LED10</text>
<text x="193.6" y="106.1">LED18</text>
<text x="33.1" y="109.4">G Led</text>
<text x="49.2" y="113.6">270 ohm</text>
<text x="49.2" y="110.6">R7</text>
<text x="114.3" y="109.4">O Led</text>
<text x="130.3" y="113.6">270 ohm</text>
<text x="130.3" y="110.6">R10</text>
<text x="193.6" y="109.4">W Led</text>
<text x="209.7" y="113.6">270 ohm</text>
<text x="209.7" y="110.6">R18</text>
<text x="33.1" y="125.2">H Led</text>
<text x="33.1" y="122">LED8</text>
<text x="114.3" y="125.2">P Led</text>
<text x="114.3" y="122">LED9</text>
<text x="193.6" y="125.2">X Led</text>
<text x="193.6" y="122">LED17</text>
<text x="49.2" y="129.5">270 ohm</text>
<text x="49.2" y="126.4">R8</text>
<text x="130.3" y="129.5">270 ohm</text>
<text x="130.3" y="126.4">R9</text>
<text x="209.7" y="129.5">270 ohm</text>
<text x="209.7" y="126.4">R17</text>
<text x="322.7" y="137.1">PUSHBUTTON</text>
<text x="322.7" y="140.1">Button-SMD-4x4x1.5</text>
<text x="110.6" y="159.9">R26</text>
<text x="273.3" y="159.8">R28</text>
<text x="364.5" y="161.5">U2</text>
<text x="44.2" y="165">U1</text>
<text x="110.6" y="163">10 K Bussed Resistor Network</text>
<text x="273.3" y="163">1.2K</text>
<text x="364.5" y="164.7">BUZZER_C9900021864</text>
<text x="44.2" y="168.1">MINI-DIN6</text>
</g>
<g font-size="3.2" fill="#00f">
<text x="306.8" y="132.3" transform="rotate(-90 306.8 132.3)">1</text>
<text x="320.9" y="132.3" transform="rotate(-90 320.9 132.3)">3</text>
<text x="306.8" y="139.3" transform="rotate(-90 306.8 139.3)">2</text>
<text x="320.9" y="139.3" transform="rotate(-90 320.9 139.3)">4</text>
<text x="366.4" y="170.4">+</text>
</g>
<g font-size="3.2" fill="#8d2323">
<text x="48.2" y="172.5">6</text>
<text x="48.2" y="179.6">4</text>
<text x="48.2" y="176">5</text>
<text x="48.2" y="183.1">3</text>
<text x="48.2" y="190.1">1</text>
<text x="48.2" y="186.6">2</text>
</g>
<text font-size="2.5" fill="#00f" x="305.4" y="183.4">DFR0119-O Amplifier Module</text>
<g font-size="1.8" fill="#00f">
<text x="296.5" y="167.6">LIN</text>
<text x="347.7" y="167.6">L+</text>
<text x="296.5" y="174.6">GND</text>
<text x="347.7" y="174.6">L-</text>
<text x="296.5" y="181.7">RIN</text>
<text x="347.7" y="181.7">R-</text>
<text x="296.5" y="188.7">VCC</text>
<text x="347.7" y="188.7">R+</text>
<text x="296.5" y="195.8">GND</text>
<text x="296.5" y="202.8">nSHDN</text>
</g>
</svg>
